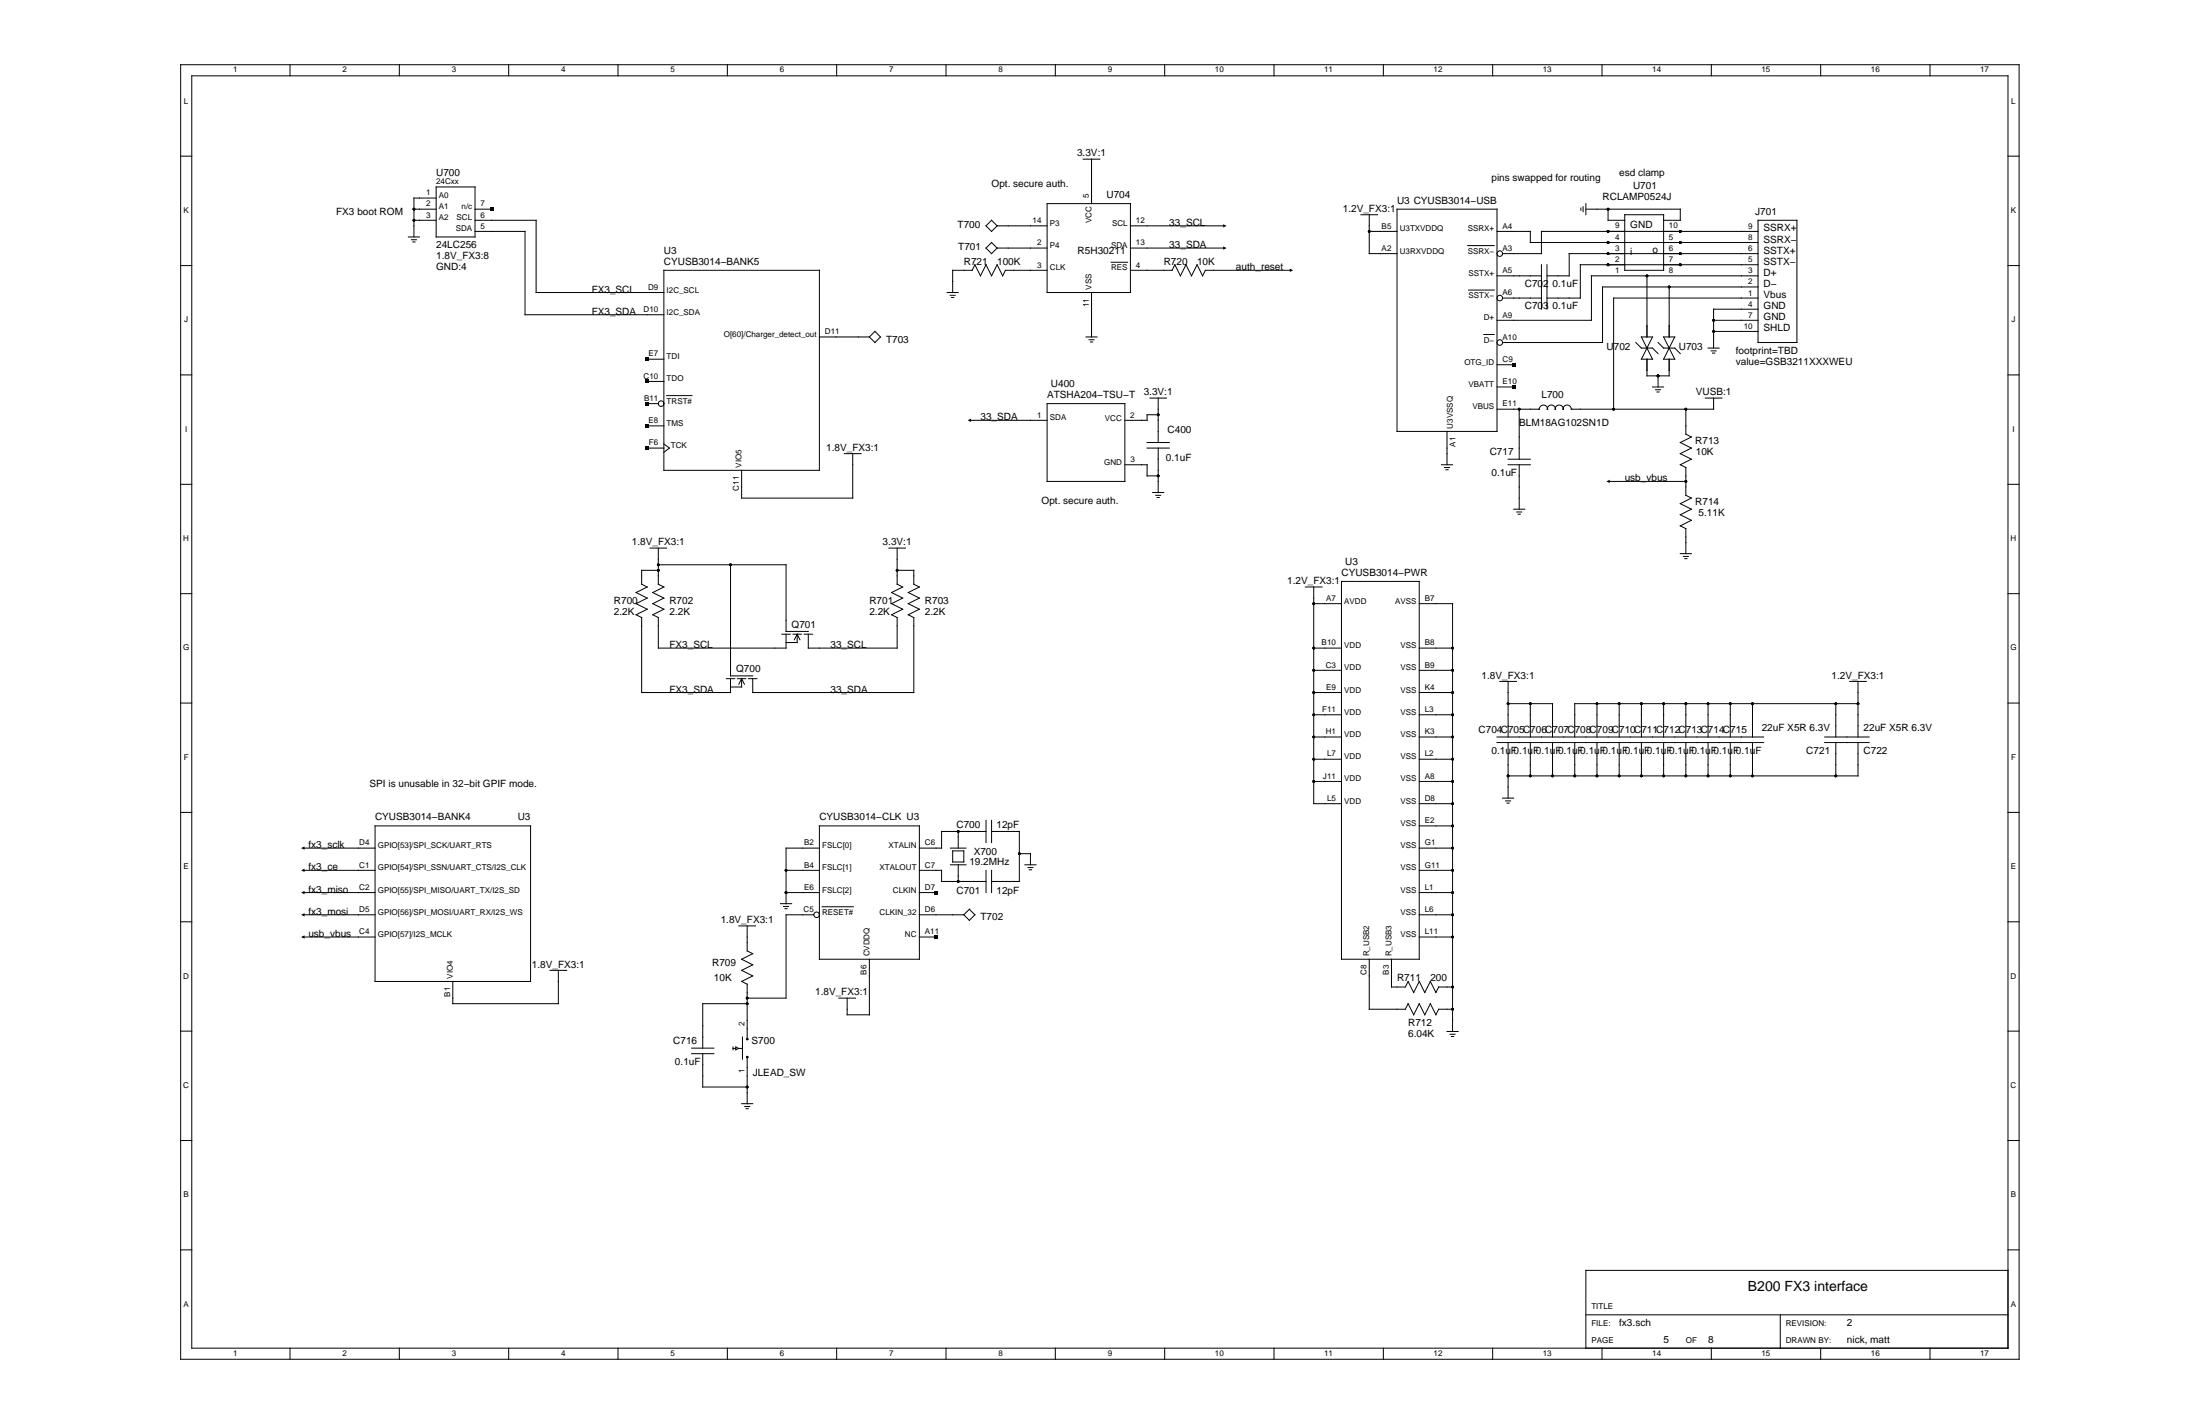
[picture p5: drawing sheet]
<svg xmlns="http://www.w3.org/2000/svg" width="432mm" height="279mm" viewBox="0 0 432 279" stroke-linecap="round" stroke-linejoin="round" font-family="sans-serif">
<g fill="none" stroke="#000" stroke-width=".2">
<path d="M35.5 12.7h360.8v254h-360.8zM37.6 14.9h356.5v249.6h-356.5zM56.9 12.7v2.2M78.4 12.7v2.2M99.8 12.7v2.2M121.3 12.7v2.2M142.8 12.7v2.2M164.2 12.7v2.2M185.7 12.7v2.2M207.1 12.7v2.2M228.6 12.7v2.2M250.1 12.7v2.2"/>
<path d="M271.5 12.7v2.2M293 12.7v2.2M314.4 12.7v2.2M335.9 12.7v2.2M357.4 12.7v2.2M378.8 12.7v2.2M35.5 30.6h2.1M85.6 38.9h-4.4v7.6M85.6 36.7h7.6v9.8h-7.6zM205.5 40h16.4v17.4h-16.4zM212.6 31.2h3.3M214.2 31.2v8.8"/>
<path d="M311.3 40v2.1M394.1 30.6h2.2M35.5 52.1h2.1M80.2 46.5h2.1M80.8 47h.9M81 47.5h.5M81.2 41h4.4M81.2 43.2h4.4M93.2 45.4h9.8v16.4h27.3M93.2 41h3.3M93.2 43.2h12v14.2h25.1M130.3 53h30.5v39.3h-30.5z"/>
<path d="M185.9 57.4h2.2M186.5 57.9h1M186.8 58.4h.4M193.5 44.3l1.1-1.1 1.1 1.1-1.1 1.1zM194.6 47.6l1.1 1.1-1.1 1.1-1.1-1.1zM195.7 44.3h9.8M195.7 48.7h9.8M205.5 53h-8.2l-.5 1.1-1.1-2.2-1.1 2.2-1.1-2.2-1.1 2.2-1-2.2-.6 1.1h-3.8v4.4M214.2 57.4v8.7M218.1 51.5h3.2M221.9 53h8.2M221.9 44.3h18.5"/>
<path d="M221.9 48.7h18.5M230.6 51.9l1.1 2.2 1.1-2.2 1.1 2.2 1.1-2.2 1 2.2 .6-1.1h16.9M230.6 51.9l-.6 1.1M267.1 42.1h3.3M268.7 45.4h5.5M268.7 42.1v7.7h5.5M274.2 41h19.6v43.6h-19.6zM288.1 48.2h5.2M288.2 56.9h5.1M293.8 45.4h6.6v2.2h44.7M293.8 54.1h8.7M294.9 58.5h7.6"/>
<path d="M302.5 51.9v8.8M303.6 51.9v8.8M310.3 40.8v.5M310.7 40.6v.9M311.3 41h18.5v2.2h-3.3M315.6 41v2.2h3.3M318.9 42.1h7.6v10.9h-7.6zM323.3 54.1v12M327.6 56.3v9.8M345.1 45.4h-42.6v4.4h-7.6M345.1 49.8h-37.1v4.3h-4.4M345.1 54.1h-32.7v8.7h-18.6"/>
<path d="M345.1 51.9h-34.9v6.6h-6.6M345.1 58.5h-28.4v21.8M345.1 56.3h-30.6v10.9h-19.6M345.1 43.2h7.6v24h-7.6zM394.1 52.1h2.2M35.5 73.6h2.1M127 70.5h3.3M127 74.8h3.3M127 79.2h2.2M130.8 77.6h5M160.8 66.1h9.8M170.6 66.1l1.1-1.1 1.1 1.1-1.1 1.1z"/>
<path d="M205.5 79.2h15.3v15.3h-15.3zM213.1 66.1h2.2M213.7 66.7h1M214 67.1h.5M225.7 78.1h3.3M227.3 78.1v8.7M291.2 65.6h2.1M293.8 71.6h3.3M293.8 75.9h3.3M321.1 67.2l1.1 1.1h2.1l1.1 1.1M322.2 66.1h2.1l-2.1 4.4h2.1zM323.3 70.5v3.2h4.3v-3.2"/>
<path d="M324.3 75.9h2.2M324.9 76.5h1M325.2 76.9h.5M325.4 67.2l1.1 1.1h2.2l1.1 1.1M325.4 73.7v2.2M326.5 66.1h2.2l-2.2 4.4h2.2zM334.7 78.1h3.3M335.2 68.3h2.2M335.8 68.8h1M336.1 69.3h.5M336.3 78.1v2.2h-27.9a.8 .8 0 0 0-.8-.8 .8 .8 0 0 0-.8 .8 .78 .78 0 0 0-.8-.8 .78 .78 0 0 0-.7 .8 .78 .78 0 0 0-.8-.8 .78 .78 0 0 0-.8 .8 .8 .8 0 0 0-.8-.8 .8 .8 0 0 0-.8 .8h-8.3M336.3 62.8h8.8"/>
<path d="M336.3 65h8.8M345.1 60.7h-8.8v7.6M394.1 73.6h2.2M35.5 95h2.1M127 83.6h3.3M127 87.9h3.3M130.3 87.1l1.1 .8-1.1 .8M165.7 89h3.3M167.4 89v8.7h-21.8v-5.4M190.3 82.5h15.2M220.8 91.2h4.3v2.2h2.2M225.1 87.9h4.4"/>
<path d="M225.1 86.8h4.4M226.2 96.6h2.2M226.8 97.2h1M227.1 97.6h.4M227.3 87.9v8.7M227.3 81.4h-2.2v1.1h-4.3M282.9 91.2h2.2M283.5 91.7h1M283.8 92.2h.4M284 84.6v6.6M296 91.2h4.4M296 90.1h4.4"/>
<path d="M297.1 99.9h2.2M298.2 80.3v9.8M298.2 91.2v8.7M315.6 94.5h15.3M330.9 80.3v4.9l1.1 .5-2.2 1.1 2.2 1.1-2.2 1.1 2.2 1.1-2.2 1.1 1.1 .5M330.9 91.7v5.5l1.1 .5-2.2 1.1 2.2 1.1-2.2 1.1 2.2 1.1-2.2 1.1 1.1 .5M394.1 95h2.2M35.5 116.5h2.1M125.9 114.6l1.1 .6-2.2 1.1 2.2 1.1-2.2 1 2.2 1.1-2.2 1.1 1.1 .6v14.7h17.5v-2.7M127.6 107.5h3.2M129.2 114.6l1.1 .6-2.2 1.1 2.2 1.1-2.2 1 2.2 1.1-2.2 1.1 1.1 .6v6h25.1v-2.8M129.2 110.8h25.1v13.1h4.3"/>
<path d="M129.2 111.9h-3.3v2.7M129.2 107.5v7.1M143.4 110.8v21.8h4.3M174.5 107.5h3.2M176.1 114.6l1.1 .6-2.2 1.1 2.2 1.1-2.2 1 2.2 1.1-2.2 1.1 1.1 .6v6h-17.5v-2.8M176.1 111.9h3.3v2.7M176.1 107.5v7.1M179.4 114.6l1 .6-2.1 1.1 2.1 1.1-2.1 1 2.1 1.1-2.1 1.1 1.1 .6v14.7h-31.7v-2.7M256.2 115.2h3.3M257.8 118.4h5.5M257.8 115.2v42.5h5.5M263.3 114.1h15.3v74.1h-15.3z"/>
<path d="M278.6 118.4h6.5v84M297.7 100.5h1M298 100.9h.4M329.8 108.6h2.2M330.4 109.2h1M330.7 109.6h.4M330.9 103.7v4.9M394.1 116.5h2.2M35.5 137.9h2.1M142.6 133.2h1.6M144.7 133.2h1.7M145.6 133.2v1.6h-2.2"/>
<path d="M145.6 133.2l.5 1M145.6 133.2l-.6 1M146.9 133.2h1.7M153.5 124.4h1.6M155.6 124.4h1.7M156.5 124.4l.5 1.1M156.5 124.4l-.6 1.1M156.5 124.4v1.7h-2.2M157.8 124.4h1.7M257.8 127.2h5.5M257.8 131.5h5.5M257.8 135.9h5.5"/>
<path d="M278.6 127.2h6.5M278.6 131.5h6.5M278.6 135.9h6.5M294.4 133.7h3.2M296 133.7v10.9M296 138.1h8.7v6.5M300.4 138.1v6.5M313.4 138.1v6.5M317.8 138.1v6.5M322.2 138.1v6.5M326.5 138.1v6.5M330.9 138.1v6.5"/>
<path d="M335.2 138.1v6.5M339.6 138.1v6.5M344 138.1v6.5M360.3 138.1v6.5M363 133.7h3.3M364.7 138.1h-55.6v6.5M364.7 133.7v10.9M394.1 137.9h2.2M35.5 159.4h2.1M257.8 140.2h5.5M257.8 144.6h5.5M257.8 149h5.5"/>
<path d="M257.8 153.3h5.5M278.6 140.2h6.5M278.6 144.6h6.5M278.6 149h6.5M278.6 153.3h6.5M278.6 157.7h6.5M293.8 144.6h52.3M293.8 145.7h52.3M294.9 156.6h2.2M295.5 157.1h1M295.8 157.6h.4M296 145.7v10.9"/>
<path d="M300.4 145.7v6.5M304.7 145.7v6.5M309.1 145.7v6.5M313.4 145.7v6.5M317.8 145.7v6.5M322.2 145.7v6.5M326.5 145.7v6.5M330.9 145.7v6.5M335.2 145.7v6.5M339.6 145.7v6.5M344 145.7v6.5M358.1 144.6h8.8"/>
<path d="M358.1 145.7h8.8M360.3 145.7v6.5M364.7 145.7v6.5h-68.7M394.1 159.4h2.2M59.4 166.4h14.2M59.4 170.8h14.2M59.4 175.1h14.2M59.4 179.5h14.2M73.6 162h30.5v30.6h-30.5zM153.2 177.3h2.2M153.8 177.9h1M154.1 178.3h.4"/>
<path d="M154.3 170.8h6.5M154.3 175.1h6.5M159.7 179.5h-5.4v16.3h-7.6M160.8 166.4h-6.5v10.9M160.8 162h19.6v26.2h-19.6zM161.4 177.9h6.1M180.4 170.8h4.4v2.1h8.7M180.4 175.1h3.3M180.4 179.5h8.8M186.6 166.4h3M186.6 169.7h3M187 167h2.2v2.1h-2.2z"/>
<path d="M188.1 163.1v3.3M188.1 169.7v3.2M189.2 179.5l1.1-1.1 1 1.1-1 1.1zM193.5 163.1h-8.7v3.3h-4.4M193.5 161v4.3M193.5 170.8v4.3M194.6 163.1h5.5v9.8h-5.5M194.6 161v4.3M194.6 170.8v4.3M200.1 167.5h2.1v2.2M201.2 169.7h2.1M201.8 170.2h.9"/>
<path d="M202 170.7h.5M278.6 166.4h6.5M278.6 170.8h6.5M278.6 175.1h6.5M278.6 179.5h6.5M278.6 162h6.5M35.5 180.9h2.1M59.4 183.9h14.2M108 190.4h3.2M109.6 190.4v6.5h-20.7v-4.3M145 181.7h3.3M145.6 192.6l1.1 .5"/>
<path d="M146.7 181.7v4.9l1 .5-2.1 1.1 2.1 1.1-2.1 1.1 2.1 1.1-2.1 1.1M146.7 193.1v10.6M146.7 196.9h-8.8v8.8M164.6 195.8h3.3M170.6 188.2v10.9h-4.3v-3.3M180.4 183.9h3.3M268.7 188.2v9.8h7.1l.6-1.1 1.1 2.2 1.1-2.2 1 2.2 1.1-2.2 1.1 2.2M273.1 188.2v5.5h2.7l.6-1.1 1.1 2.2 1.1-2.2 1 2.2 1.1-2.2 1.1 2.2M278.6 183.9h6.5M282.4 198h2.7M282.4 193.7h2.7M282.4 198l-.6 1.1"/>
<path d="M282.4 193.7l-.6 1.1M394.1 180.9h2.2M35.5 202.3h2.1M135.8 206.7h4.3M135.8 205.7h4.3M137.9 206.7v6.6h8.8M143.9 205.4v.6M143.9 205.7h.5M144.4 205.4l.6 .3-.6 .3zM145 205.7h.7M145.6 216.6h2.1M145.7 203.5v4.3"/>
<path d="M146.2 217.1h.9M146.4 217.5h.5M146.7 207.6v9M284 202.4h2.2M284.6 202.9h1M284.9 203.4h.4M394.1 202.3h2.2M35.5 223.8h2.1M394.1 223.8h2.2M35.5 245.2h2.1M311.3 258h82.8M349.4 258v6.5"/>
<path d="M394.1 249.3h-82.8v15.2M394.1 245.2h2.2M56.9 264.5v2.2M78.4 264.5v2.2M99.8 264.5v2.2M121.3 264.5v2.2M142.8 264.5v2.2M164.2 264.5v2.2M185.7 264.5v2.2M207.1 264.5v2.2M228.6 264.5v2.2M250.1 264.5v2.2"/>
<path d="M271.5 264.5v2.2M293 264.5v2.2M314.4 264.5v2.2M335.9 264.5v2.2M357.4 264.5v2.2M378.8 264.5v2.2"/>
<circle cx="294.4" cy="58.5" r=".55"/>
<circle cx="294.4" cy="49.8" r=".55"/>
<circle cx="129.8" cy="79.2" r=".55"/>
<circle cx="294.4" cy="67.2" r=".55"/>
<circle cx="160.3" cy="179.5" r=".55"/>
<circle cx="146.7" cy="207.4" r=".15"/>
<circle cx="146.7" cy="203.9" r=".15"/>
</g>
<g fill="#000">
<path d="M96.2 40.7h.6v.7h-.6zM240.1 44l.6 .3-.6 .3zM240.1 48.3l.6 .4-.6 .3zM253.2 52.7l.6 .3-.6 .4zM126.7 70.1h.7v.7h-.7zM126.7 74.5h.7v.7h-.7zM126.7 78.9h.7v.6h-.7zM296.8 71.2h.6v.7h-.6zM296.8 75.6h.6v.7h-.6zM126.7 83.2h.7v.7h-.7zM126.7 87.6h.7v.6h-.7zM189.9 82.5l.7-.4v.7z"/>
<path d="M315.3 94.5l.6-.4v.7zM59.1 166.4l.7-.3v.6zM59.1 170.8l.7-.4v.7zM59.1 175.1l.7-.3v.7zM59.1 179.5l.7-.3v.6zM183.4 174.8h.6v.7h-.6zM59.1 183.9l.7-.4v.7zM183.4 183.5h.6v.7h-.6z"/>
<circle cx="81.2" cy="43.2" r=".27"/>
<circle cx="81.2" cy="41" r=".27"/>
<circle cx="268.7" cy="45.4" r=".27"/>
<circle cx="315.6" cy="51.9" r=".27"/>
<circle cx="315.6" cy="41" r=".27"/>
<circle cx="315.6" cy="47.6" r=".27"/>
<circle cx="315.6" cy="49.8" r=".27"/>
<circle cx="315.6" cy="45.4" r=".27"/>
<circle cx="323.3" cy="54.1" r=".27"/>
<circle cx="327.6" cy="56.3" r=".27"/>
<circle cx="329.8" cy="51.9" r=".27"/>
<circle cx="329.8" cy="47.6" r=".27"/>
<circle cx="329.8" cy="45.4" r=".27"/>
<circle cx="329.8" cy="49.8" r=".27"/>
<circle cx="325.4" cy="73.7" r=".27"/>
<circle cx="336.3" cy="62.8" r=".27"/>
<circle cx="336.3" cy="65" r=".27"/>
<circle cx="227.3" cy="93.4" r=".27"/>
<circle cx="227.3" cy="81.4" r=".27"/>
<circle cx="298.2" cy="80.3" r=".27"/>
<circle cx="316.7" cy="80.3" r=".27"/>
<circle cx="330.9" cy="80.3" r=".27"/>
<circle cx="330.9" cy="94.5" r=".27"/>
<circle cx="129.2" cy="111.9" r=".27"/>
<circle cx="129.2" cy="110.8" r=".27"/>
<circle cx="143.4" cy="110.8" r=".27"/>
<circle cx="176.1" cy="111.9" r=".27"/>
<circle cx="257.8" cy="118.4" r=".27"/>
<circle cx="257.8" cy="131.5" r=".27"/>
<circle cx="257.8" cy="135.9" r=".27"/>
<circle cx="257.8" cy="127.2" r=".27"/>
<circle cx="285.1" cy="131.5" r=".27"/>
<circle cx="285.1" cy="135.9" r=".27"/>
<circle cx="285.1" cy="127.2" r=".27"/>
<circle cx="296" cy="138.1" r=".27"/>
<circle cx="300.4" cy="138.1" r=".27"/>
<circle cx="313.4" cy="138.1" r=".27"/>
<circle cx="317.8" cy="138.1" r=".27"/>
<circle cx="322.2" cy="138.1" r=".27"/>
<circle cx="326.5" cy="138.1" r=".27"/>
<circle cx="330.9" cy="138.1" r=".27"/>
<circle cx="335.2" cy="138.1" r=".27"/>
<circle cx="339.6" cy="138.1" r=".27"/>
<circle cx="344" cy="138.1" r=".27"/>
<circle cx="360.3" cy="138.1" r=".27"/>
<circle cx="364.7" cy="138.1" r=".27"/>
<circle cx="257.8" cy="140.2" r=".27"/>
<circle cx="257.8" cy="144.6" r=".27"/>
<circle cx="257.8" cy="153.3" r=".27"/>
<circle cx="257.8" cy="149" r=".27"/>
<circle cx="285.1" cy="157.7" r=".27"/>
<circle cx="285.1" cy="149" r=".27"/>
<circle cx="285.1" cy="144.6" r=".27"/>
<circle cx="285.1" cy="153.3" r=".27"/>
<circle cx="285.1" cy="140.2" r=".27"/>
<circle cx="296" cy="152.2" r=".27"/>
<circle cx="300.4" cy="152.2" r=".27"/>
<circle cx="304.7" cy="152.2" r=".27"/>
<circle cx="309.1" cy="152.2" r=".27"/>
<circle cx="313.4" cy="152.2" r=".27"/>
<circle cx="317.8" cy="152.2" r=".27"/>
<circle cx="322.2" cy="152.2" r=".27"/>
<circle cx="326.5" cy="152.2" r=".27"/>
<circle cx="330.9" cy="152.2" r=".27"/>
<circle cx="335.2" cy="152.2" r=".27"/>
<circle cx="339.6" cy="152.2" r=".27"/>
<circle cx="344" cy="152.2" r=".27"/>
<circle cx="360.3" cy="152.2" r=".27"/>
<circle cx="154.3" cy="175.1" r=".27"/>
<circle cx="154.3" cy="170.8" r=".27"/>
<circle cx="188.1" cy="163.1" r=".27"/>
<circle cx="188.1" cy="172.9" r=".27"/>
<circle cx="200.1" cy="167.5" r=".27"/>
<circle cx="285.1" cy="179.5" r=".27"/>
<circle cx="285.1" cy="175.1" r=".27"/>
<circle cx="285.1" cy="170.8" r=".27"/>
<circle cx="285.1" cy="162" r=".27"/>
<circle cx="285.1" cy="166.4" r=".27"/>
<circle cx="146.7" cy="195.8" r=".27"/>
<circle cx="146.7" cy="196.9" r=".27"/>
<circle cx="285.1" cy="183.9" r=".27"/>
<circle cx="285.1" cy="193.7" r=".27"/>
<circle cx="285.1" cy="198" r=".27"/>
<circle cx="146.7" cy="213.3" r=".27"/>
</g>
<text font-size="2.8" x="343.1" y="253.2">B200 FX3 interface</text>
<g font-size="2">
<text x="85.6" y="34.5">U700</text>
<text x="211.4" y="30.7">3.3V:1</text>
<text x="292.7" y="35.6">pins swapped for routing</text>
<text x="317.8" y="34.5">esd clamp</text>
<text x="194.6" y="36.7">Opt. secure auth.</text>
<text x="217.2" y="38.9">U704</text>
<text x="263.5" y="41.6">1.2V_FX3:1</text>
<text x="274.2" y="40">U3 CYUSB3014−USB</text>
<text x="314.5" y="39.2">RCLAMP0524J</text>
<text x="320.5" y="37">U701</text>
<text x="66" y="42.1">FX3 boot ROM</text>
<text x="188" y="44.6">T700</text>
<text x="229.5" y="44.3">33_SCL</text>
<text x="320" y="44.7">GND</text>
<text x="344.5" y="42.1">J701</text>
<text x="346.1" y="47.6">SSRX−</text>
<text x="346.1" y="45.4">SSRX+</text>
<text x="85.6" y="48.7">24LC256</text>
<text x="85.6" y="53">GND:4</text>
<text x="85.6" y="50.9">1.8V_FX3:8</text>
<text x="130.3" y="51.9">CYUSB3014−BANK5</text>
<text x="130.3" y="49.8">U3</text>
<text x="188.1" y="49">T701</text>
<text x="189.2" y="51.9">R721</text>
<text x="195.7" y="51.9">100K</text>
<text x="211.5" y="49.8">R5H30211</text>
<text x="228.4" y="51.9">R720</text>
<text x="229.5" y="48.7">33_SDA</text>
<text x="235" y="51.9">10K</text>
<text x="242.6" y="53">auth_reset</text>
<text x="320" y="50.1">i</text>
<text x="324.3" y="49.7">o</text>
<text x="346.1" y="51.9">SSTX−</text>
<text x="346.1" y="49.8">SSTX+</text>
<text x="116.1" y="57.4">FX3_SCL</text>
<text x="299.3" y="56.3">C702 0.1uF</text>
<text x="346.1" y="58.5">Vbus</text>
<text x="346.1" y="56.3">D−</text>
<text x="346.1" y="54.1">D+</text>
<text x="116.1" y="61.8">FX3_SDA</text>
<text x="299.3" y="60.7">C703 0.1uF</text>
<text x="346.1" y="62.8">GND</text>
<text x="346.1" y="60.7">GND</text>
<text x="346.1" y="65">SHLD</text>
<text x="173.9" y="67.2">T703</text>
<text x="315.3" y="68.6">U702</text>
<text x="329.5" y="68.6">U703</text>
<text x="340.7" y="69.4">footprint=TBD</text>
<text x="340.7" y="71.6">value=GSB3211XXXWEU</text>
<text x="206.3" y="75.9">U400</text>
<text x="224.5" y="77.6">3.3V:1</text>
<text x="332.8" y="77.6">VUSB:1</text>
<text x="192.4" y="82.5">33_SDA</text>
<text x="205.5" y="78.1">ATSHA204−TSU−T</text>
<text x="298.2" y="83.6">BLM18AG102SN1D</text>
<text x="302.5" y="78.1">L700</text>
<text x="162.2" y="88.5">1.8V_FX3:1</text>
<text x="229.2" y="85">C400</text>
<text x="292.4" y="89.4">C717</text>
<text x="332.7" y="87.2">R713</text>
<text x="332.8" y="89.3">10K</text>
<text x="228.8" y="90.4">0.1uF</text>
<text x="292.7" y="93.4">0.1uF</text>
<text x="318.9" y="94.5">usb_vbus</text>
<text x="204.4" y="98.8">Opt. secure auth.</text>
<text x="332.7" y="99.1">R714</text>
<text x="333.4" y="101.3">5.11K</text>
<text x="124" y="107">1.8V_FX3:1</text>
<text x="173.2" y="107">3.3V:1</text>
<text x="263.3" y="113">CYUSB3014−PWR</text>
<text x="264.1" y="110.8">U3</text>
<text x="120.5" y="118.4">R700</text>
<text x="131.4" y="118.4">R702</text>
<text x="170.6" y="118.4">R701</text>
<text x="181.5" y="118.4">R703</text>
<text x="252.6" y="114.6">1.2V_FX3:1</text>
<text x="120.5" y="120.6">2.2K</text>
<text x="131.4" y="120.6">2.2K</text>
<text x="155.4" y="123.2">Q701</text>
<text x="170.6" y="120.6">2.2K</text>
<text x="181.5" y="120.6">2.2K</text>
<text x="131.4" y="127.2">FX3_SCL</text>
<text x="144.5" y="131.9">Q700</text>
<text x="163" y="127.2">33_SCL</text>
<text x="131.4" y="135.9">FX3_SDA</text>
<text x="163" y="135.9">33_SDA</text>
<text x="290.8" y="133.2">1.8V_FX3:1</text>
<text x="359.5" y="133.2">1.2V_FX3:1</text>
<text x="290.2" y="143.9">C704C705C706C707C708C709C710C711C712C713C714C715</text>
<text x="345.8" y="143.5">22uF X5R 6.3V</text>
<text x="365.8" y="143.5">22uF X5R 6.3V</text>
<text x="292.7" y="147.9">0.1uF0.1uF0.1uF0.1uF0.1uF0.1uF0.1uF0.1uF0.1uF0.1uF0.1uF0.1uF</text>
<text x="354.5" y="147.9">C721</text>
<text x="365.8" y="147.9">C722</text>
<text x="72.5" y="154.4">SPI is unusable in 32−bit GPIF mode.</text>
<text x="73.6" y="161">CYUSB3014−BANK4</text>
<text x="101.6" y="161">U3</text>
<text x="160.8" y="161">CYUSB3014−CLK U3</text>
<text x="60.5" y="166.4">fx3_sclk</text>
<text x="187.7" y="162.4">C700</text>
<text x="191.1" y="167.8">X700</text>
<text x="195.6" y="162.4">12pF</text>
<text x="60.5" y="170.8">fx3_ce</text>
<text x="190.3" y="169.7">19.2MHz</text>
<text x="60.5" y="175.1">fx3_miso</text>
<text x="60.5" y="179.5">fx3_mosi</text>
<text x="187.7" y="175.5">C701</text>
<text x="195.6" y="175.5">12pF</text>
<text x="60.5" y="183.9">usb_vbus</text>
<text x="141.5" y="181.1">1.8V_FX3:1</text>
<text x="192.4" y="180.6">T702</text>
<text x="104.4" y="189.8">1.8V_FX3:1</text>
<text x="139.8" y="189.6">R709</text>
<text x="140.1" y="192.6">10K</text>
<text x="160" y="195.3">1.8V_FX3:1</text>
<text x="274.2" y="192.6">R711</text>
<text x="280.7" y="192.6">200</text>
<text x="276.4" y="201.3">R712</text>
<text x="276.4" y="203.5">6.04K</text>
<text x="132.1" y="204.9">C716</text>
<text x="132.5" y="208.9">0.1uF</text>
<text x="147.5" y="204.9">S700</text>
<text x="147.7" y="211.1">JLEAD_SW</text>
<text x="317.8" y="260.2">fx3.sch</text>
<text x="326.5" y="263.4">5</text>
<text x="335.2" y="263.4">8</text>
<text x="362.5" y="260.2">2</text>
<text x="362.5" y="263.4">nick, matt</text>
</g>
<g font-size="1.6">
<text x="45.7" y="14.2">1</text>
<text x="67.2" y="14.2">2</text>
<text x="88.7" y="14.2">3</text>
<text x="110.1" y="14.2">4</text>
<text x="131.6" y="14.2">5</text>
<text x="153" y="14.2">6</text>
<text x="174.5" y="14.2">7</text>
<text x="196" y="14.2">8</text>
<text x="217.4" y="14.2">9</text>
<text x="238.4" y="14.2">10</text>
<text x="259.9" y="14.2">11</text>
<text x="281.4" y="14.2">12</text>
<text x="302.8" y="14.2">13</text>
<text x="324.3" y="14.2">14</text>
<text x="345.7" y="14.2">15</text>
<text x="367.2" y="14.2">16</text>
<text x="388.7" y="14.2">17</text>
<text x="36.1" y="20.3">L</text>
<text x="394.8" y="20.3">L</text>
<text x="36" y="41.8">K</text>
<text x="83.6" y="38.3">1</text>
<text x="83.6" y="40.5">2</text>
<text x="85.6" y="36.1">24Cxx</text>
<text x="86.1" y="38.9">A0</text>
<text x="86.1" y="41">A1</text>
<text x="90.6" y="41">n/c</text>
<text x="94.3" y="40.5">7</text>
<text x="213.7" y="38.9" transform="rotate(-90 213.7 38.9)">5</text>
<text x="394.7" y="41.8">K</text>
<text x="83.6" y="42.7">3</text>
<text x="86.1" y="43.2">A2</text>
<text x="89.5" y="45.4">SDA</text>
<text x="89.6" y="43.2">SCL</text>
<text x="94.3" y="44.9">5</text>
<text x="94.3" y="42.7">6</text>
<text x="202.7" y="43.8">14</text>
<text x="206.1" y="44.3">P3</text>
<text x="214.2" y="43.8" transform="rotate(-90 214.2 43.8)">VCC</text>
<text x="218.3" y="44.3">SCL</text>
<text x="223" y="43.8">12</text>
<text x="271.2" y="44.9">B5</text>
<text x="274.7" y="45.4">U3TXVDDQ</text>
<text x="288.1" y="45.4">SSRX+</text>
<text x="294.9" y="44.9">A4</text>
<text x="317" y="44.8">9</text>
<text x="317" y="47">4</text>
<text x="327.6" y="47">5</text>
<text x="327.6" y="44.8">10</text>
<text x="343.1" y="47.1">8</text>
<text x="343.1" y="44.9">9</text>
<text x="203.6" y="48.1">2</text>
<text x="203.6" y="52.5">3</text>
<text x="206.1" y="48.7">P4</text>
<text x="206.1" y="53">CLK</text>
<text x="218.1" y="53">RES</text>
<text x="218.1" y="48.7">SDA</text>
<text x="223" y="48.1">13</text>
<text x="223" y="52.5">4</text>
<text x="271.2" y="49.2">A2</text>
<text x="274.7" y="49.8">U3RXVDDQ</text>
<text x="288.1" y="49.8">SSRX−</text>
<text x="294.9" y="49.2">A3</text>
<text x="294.9" y="53.6">A5</text>
<text x="317" y="49.2">3</text>
<text x="317" y="53.5">1</text>
<text x="317" y="51.4">2</text>
<text x="327.6" y="51.4">7</text>
<text x="327.6" y="53.5">8</text>
<text x="327.6" y="49.2">6</text>
<text x="343.1" y="51.5">5</text>
<text x="343.1" y="49.3">6</text>
<text x="343.1" y="53.6">3</text>
<text x="127.2" y="56.9">D9</text>
<text x="130.8" y="57.4">I2C_SCL</text>
<text x="214.2" y="56.8" transform="rotate(-90 214.2 56.8)">VSS</text>
<text x="288.2" y="54.1">SSTX+</text>
<text x="288.2" y="58.5">SSTX−</text>
<text x="294.9" y="57.9">A6</text>
<text x="343.1" y="58">1</text>
<text x="343.1" y="55.8">2</text>
<text x="36.2" y="63.2">J</text>
<text x="126.3" y="61.2">D10</text>
<text x="130.8" y="61.8">I2C_SDA</text>
<text x="161.9" y="65.6">D11</text>
<text x="213.7" y="60.2" transform="rotate(-90 213.7 60.2)">11</text>
<text x="291.2" y="62.8">D+</text>
<text x="294.9" y="62.3">A9</text>
<text x="342.3" y="64.5">10</text>
<text x="343.1" y="60.2">4</text>
<text x="343.1" y="62.4">7</text>
<text x="394.8" y="63.2">J</text>
<text x="127.3" y="69.9">E7</text>
<text x="130.8" y="70.5">TDI</text>
<text x="142.1" y="66.1">O[60]/Charger_detect_out</text>
<text x="287.4" y="71.6">OTG_ID</text>
<text x="291.2" y="67.2">D−</text>
<text x="294.9" y="66.7">A10</text>
<text x="294.9" y="71">C9</text>
<text x="126.3" y="74.3">C10</text>
<text x="130.8" y="74.8">TDO</text>
<text x="288.2" y="75.9">VBATT</text>
<text x="294.9" y="75.4">E10</text>
<text x="126.4" y="78.7">B11</text>
<text x="127.3" y="83">E8</text>
<text x="130.8" y="79.2">TRST#</text>
<text x="130.8" y="83.6">TMS</text>
<text x="203.6" y="81.9">1</text>
<text x="206.1" y="82.5">SDA</text>
<text x="216.9" y="82.5">VCC</text>
<text x="221.8" y="82">2</text>
<text x="289" y="80.3">VBUS</text>
<text x="294.9" y="79.7">E11</text>
<text x="36.3" y="84.7">I</text>
<text x="127.4" y="87.4">F6</text>
<text x="131.7" y="87.9">TCK</text>
<text x="285.2" y="84.1" transform="rotate(-90 285.2 84.1)">U3VSSQ</text>
<text x="285.7" y="87.7" transform="rotate(-90 285.7 87.7)">A1</text>
<text x="395" y="84.7">I</text>
<text x="145.6" y="91.7" transform="rotate(-90 145.6 91.7)">VIO5</text>
<text x="216.7" y="91.2">GND</text>
<text x="221.9" y="90.6">3</text>
<text x="145" y="96.3" transform="rotate(-90 145 96.3)">C11</text>
<text x="36" y="106.2">H</text>
<text x="394.6" y="106.2">H</text>
<text x="260.3" y="117.9">A7</text>
<text x="263.8" y="118.4">AVDD</text>
<text x="273.8" y="118.4">AVSS</text>
<text x="279.6" y="117.9">B7</text>
<text x="35.9" y="127.6">G</text>
<text x="259.4" y="126.6">B10</text>
<text x="260.2" y="131">C3</text>
<text x="263.8" y="127.2">VDD</text>
<text x="263.8" y="131.5">VDD</text>
<text x="274.9" y="127.2">VSS</text>
<text x="274.9" y="131.5">VSS</text>
<text x="279.6" y="126.6">B8</text>
<text x="279.6" y="131">B9</text>
<text x="394.6" y="127.6">G</text>
<text x="260.3" y="135.3">E9</text>
<text x="263.8" y="135.9">VDD</text>
<text x="274.9" y="135.9">VSS</text>
<text x="279.6" y="135.3">K4</text>
<text x="259.5" y="139.7">F11</text>
<text x="263.8" y="140.2">VDD</text>
<text x="274.9" y="140.2">VSS</text>
<text x="279.6" y="139.7">L3</text>
<text x="36.1" y="149.1">F</text>
<text x="260.2" y="144.1">H1</text>
<text x="260.5" y="148.4">L7</text>
<text x="263.8" y="144.6">VDD</text>
<text x="263.8" y="149">VDD</text>
<text x="274.9" y="144.6">VSS</text>
<text x="274.9" y="149">VSS</text>
<text x="279.6" y="144.1">K3</text>
<text x="279.6" y="148.4">L2</text>
<text x="394.7" y="149.1">F</text>
<text x="259.7" y="152.8">J11</text>
<text x="263.8" y="153.3">VDD</text>
<text x="274.9" y="153.3">VSS</text>
<text x="279.6" y="152.8">A8</text>
<text x="260.5" y="157.1">L5</text>
<text x="263.8" y="157.7">VDD</text>
<text x="274.9" y="157.7">VSS</text>
<text x="279.6" y="157.1">D8</text>
<text x="279.6" y="161.5">E2</text>
<text x="70.5" y="165.9">D4</text>
<text x="74.2" y="166.4">GPIO[53]/SPI_SCK/UART_RTS</text>
<text x="157.8" y="165.9">B2</text>
<text x="161.4" y="166.4">FSLC[0]</text>
<text x="174.4" y="166.4">XTALIN</text>
<text x="181.5" y="165.9">C6</text>
<text x="274.9" y="162">VSS</text>
<text x="274.9" y="166.4">VSS</text>
<text x="279.6" y="165.9">G1</text>
<text x="36" y="170.5">E</text>
<text x="70.5" y="170.2">C1</text>
<text x="74.2" y="170.8">GPIO[54]/SPI_SSN/UART_CTS/I2S_CLK</text>
<text x="157.8" y="170.2">B4</text>
<text x="161.4" y="170.8">FSLC[1]</text>
<text x="172.6" y="170.8">XTALOUT</text>
<text x="181.5" y="170.2">C7</text>
<text x="274.9" y="170.8">VSS</text>
<text x="279.6" y="170.2">G11</text>
<text x="394.7" y="170.5">E</text>
<text x="70.5" y="174.6">C2</text>
<text x="70.5" y="178.9">D5</text>
<text x="74.2" y="175.1">GPIO[55]/SPI_MISO/UART_TX/I2S_SD</text>
<text x="74.2" y="179.5">GPIO[56]/SPI_MOSI/UART_RX/I2S_WS</text>
<text x="157.7" y="178.9">C5</text>
<text x="157.8" y="174.6">E6</text>
<text x="161.4" y="179.5">RESET#</text>
<text x="161.4" y="175.1">FSLC[2]</text>
<text x="172.6" y="179.5">CLKIN_32</text>
<text x="175.3" y="175.1">CLKIN</text>
<text x="181.5" y="174.6">D7</text>
<text x="181.5" y="178.9">D6</text>
<text x="274.9" y="175.1">VSS</text>
<text x="274.9" y="179.5">VSS</text>
<text x="279.6" y="174.6">L1</text>
<text x="279.6" y="178.9">L6</text>
<text x="70.5" y="183.3">C4</text>
<text x="74.2" y="183.9">GPIO[57]/I2S_MCLK</text>
<text x="177.6" y="183.9">NC</text>
<text x="181.5" y="183.3">A11</text>
<text x="274.9" y="183.9">VSS</text>
<text x="279.6" y="183.3">L11</text>
<text x="36" y="192">D</text>
<text x="170.1" y="191.2" transform="rotate(-90 170.1 191.2)">B6</text>
<text x="170.6" y="187.7" transform="rotate(-90 170.6 187.7)">CVDDQ</text>
<text x="268.2" y="191.3" transform="rotate(-90 268.2 191.3)">C8</text>
<text x="268.7" y="187.7" transform="rotate(-90 268.7 187.7)">R_USB2</text>
<text x="272.6" y="191.2" transform="rotate(-90 272.6 191.2)">B3</text>
<text x="273.1" y="187.7" transform="rotate(-90 273.1 187.7)">R_USB3</text>
<text x="394.6" y="192">D</text>
<text x="88.3" y="195.6" transform="rotate(-90 88.3 195.6)">B1</text>
<text x="88.9" y="192" transform="rotate(-90 88.9 192)">VIO4</text>
<text x="146.1" y="201.3" transform="rotate(-90 146.1 201.3)">2</text>
<text x="36" y="213.5">C</text>
<text x="146.1" y="210.6" transform="rotate(-90 146.1 210.6)">1</text>
<text x="394.6" y="213.5">C</text>
<text x="36" y="234.9">B</text>
<text x="394.7" y="234.9">B</text>
<text x="36" y="256.4">A</text>
<text x="312.4" y="256.9">TITLE</text>
<text x="394.7" y="256.4">A</text>
<text x="312.4" y="260.2">FILE:</text>
<text x="312.4" y="263.4">PAGE</text>
<text x="330.9" y="263.4">OF</text>
<text x="350.5" y="260.2">REVISION:</text>
<text x="350.5" y="263.4">DRAWN BY:</text>
<text x="45.7" y="266">1</text>
<text x="67.2" y="266">2</text>
<text x="88.7" y="266">3</text>
<text x="110.1" y="266">4</text>
<text x="131.6" y="266">5</text>
<text x="153" y="266">6</text>
<text x="174.5" y="266">7</text>
<text x="196" y="266">8</text>
<text x="217.4" y="266">9</text>
<text x="238.4" y="266">10</text>
<text x="259.9" y="266">11</text>
<text x="281.4" y="266">12</text>
<text x="302.8" y="266">13</text>
<text x="324.3" y="266">14</text>
<text x="345.7" y="266">15</text>
<text x="367.2" y="266">16</text>
<text x="388.7" y="266">17</text>
</g>
</svg>
